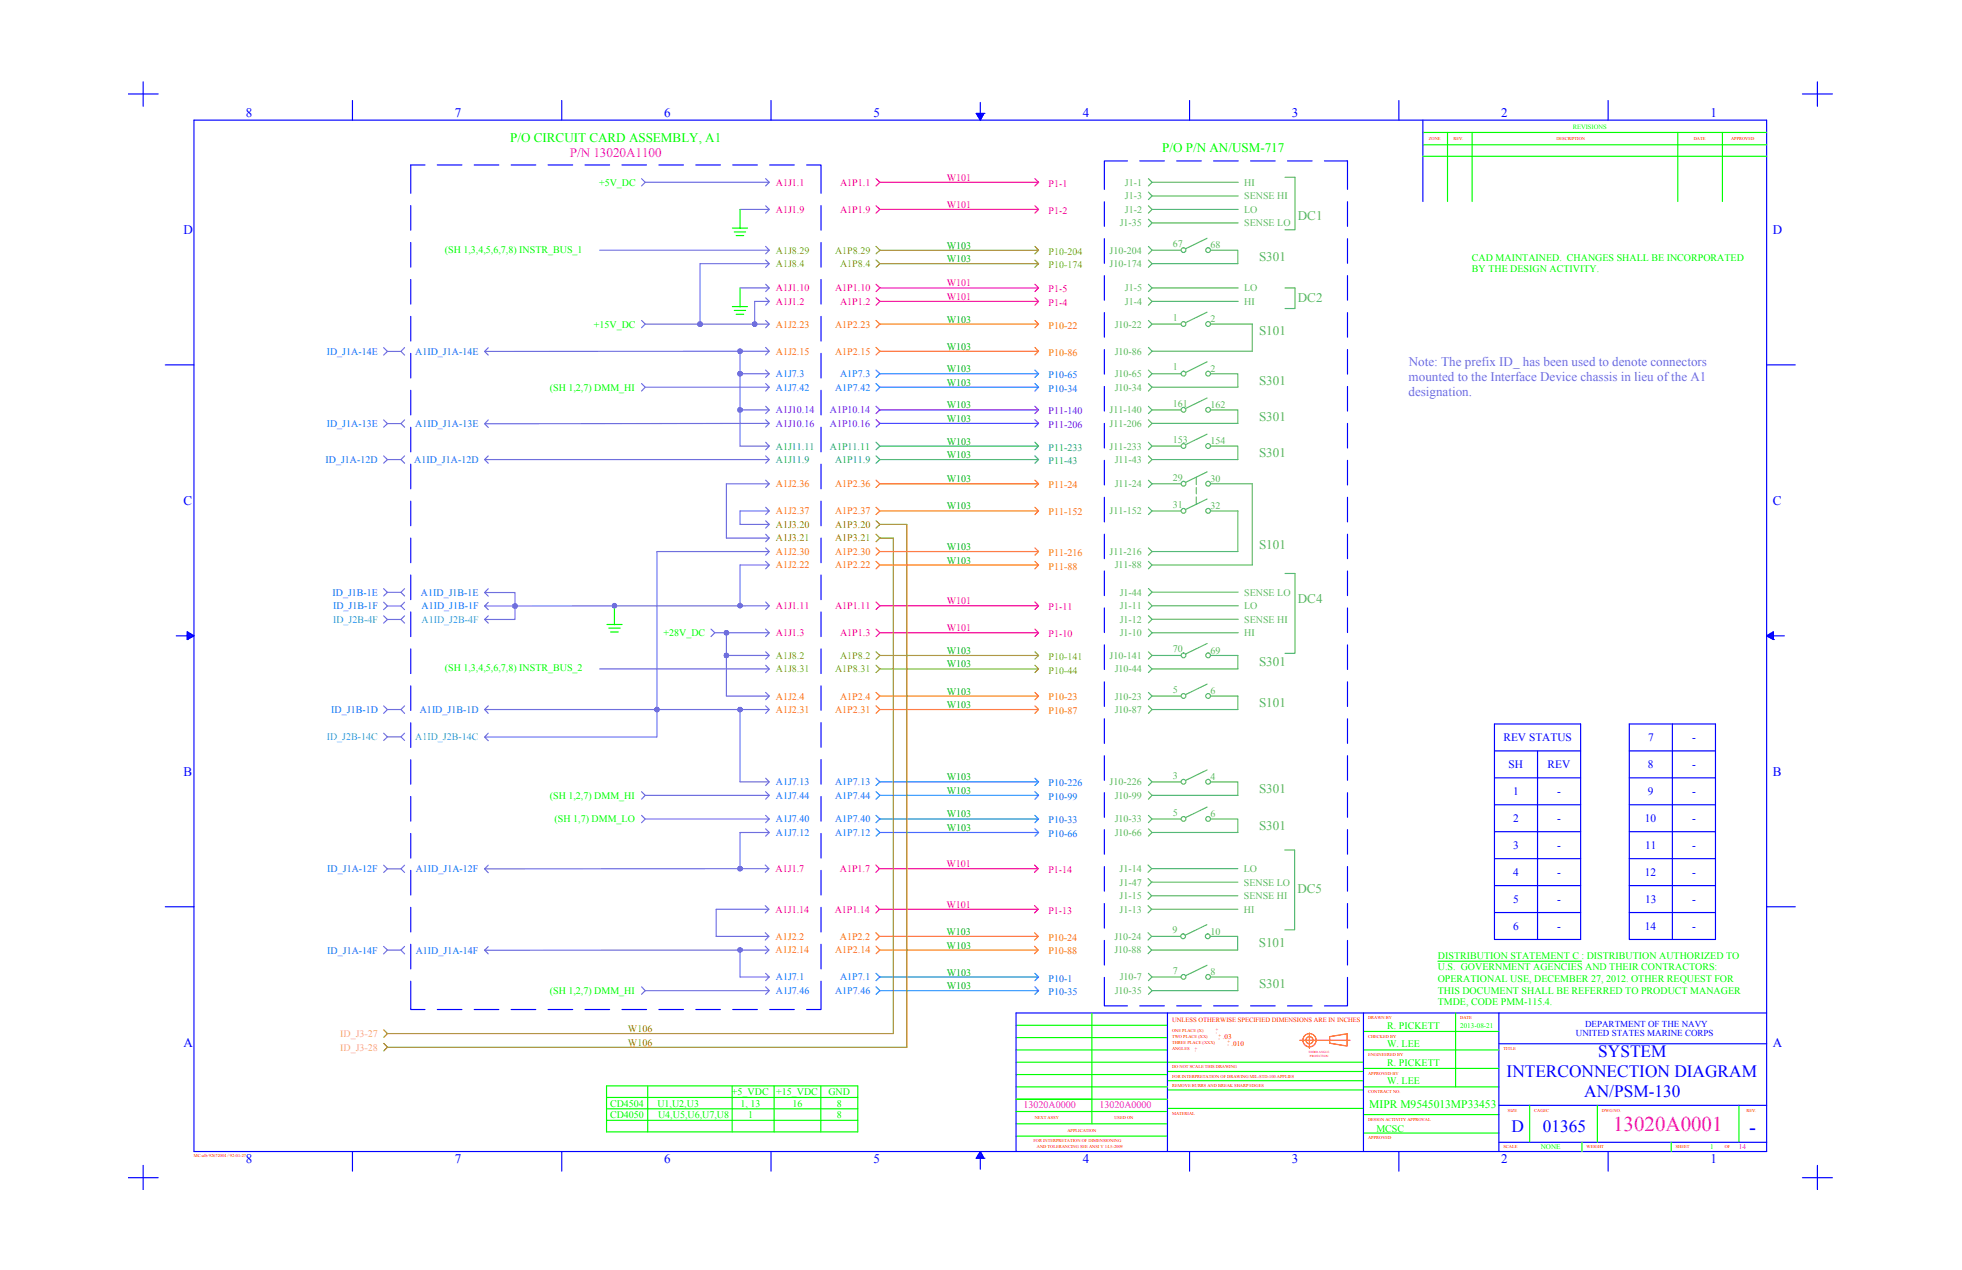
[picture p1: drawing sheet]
<svg xmlns="http://www.w3.org/2000/svg" width="432mm" height="279mm" viewBox="0 0 432 279" stroke-linecap="round" stroke-linejoin="round" font-family="sans-serif">
<!-- layer: Layout -->
<g fill="none" stroke="#00f" stroke-width=".25">
<path d="M31.5 18v5.4M400 18v5.4M28.2 20.7h6.6M42.7 26.4h346.1v226.9h-346.1zM77.6 22.1v4.3M123.6 22.1v4.3M169.7 22.1v4.3M214.9 24.9h1.6l-.8 1.5zM214.9 24.9l1.1 1.1M215.1 24.9l.9 1M215.2 25.5l.7 .7M215.4 24.9l.7 .9"/>
<path d="M215.6 26.1l.2 .2M215.6 24.9l.6 .7M215.7 22.5v2.4M215.8 24.9l.5 .5M216.1 24.9l.3 .4M216.3 24.9l.2 .2M216.5 24.9h.1M261.8 22.1v4.3M307.9 22.1v4.3M313.2 26.4v17.9M353.9 22.1v4.3M396.7 20.7h6.6"/>
<path d="M36.4 80.3h6.3M388.8 80.3h6.3M38.8 139.9h2.4M41.2 139l1.5 .9-1.5 .8zM41.2 139l1.1 1.1M41.2 139.2l.9 1M41.2 139.5l.8 .8M41.2 139.7l.6 .6M41.2 140l.5 .4M41.8 139.3l.7 .7M42.4 139.7l.2 .2M388.8 139.9l1.5-.9v1.7z"/>
<path d="M389.1 139.7l-.2 .2M389.7 139.3l-.7 .7M390.3 139.9h2.4M390.3 139l-1.1 1.1M390.3 139.2l-.9 1M390.3 139.5l-.8 .8M390.3 139.7l-.6 .6M390.3 140l-.5 .4M41.2 140.7h.1M41.2 140.2l.3 .3M41.2 140.4l.2 .2M390.3 140.7h.1"/>
<path d="M390.3 140.2l-.4 .3M390.3 140.4l-.2 .2M36.4 199.5h6.3M388.8 199.5h6.3M256.9 222.9v30.4M300.1 222.9v30.4M329.9 229.6h58.9M329.9 222.9v30.4M388.8 222.9h-165.2v30.4M28.2 259.1h6.6M31.5 256.4v5.4M77.6 253.3v4.4"/>
<path d="M123.6 253.3v4.4M169.7 253.3v4.4M215.7 253.3l.8 1.5h-1.6zM215.7 254.8v2.4M215.8 253.4l-.2 .2M215.9 253.5l-.7 .7M216 253.7l-1.1 1.1M216 253.9l-.9 .9M216.1 254l-.7 .8M216.2 254.2l-.6 .6M216.3 254.4l-.5 .4M216.4 254.5l-.3 .3"/>
<path d="M216.5 254.6l-.2 .2M216.5 254.8h.1M261.8 253.3v4.4M307.9 253.3v4.4M329.9 243.2h58.9M329.9 251.3h58.9M353.9 253.3v4.4M396.7 259.1h6.6M400 256.4v5.4"/>
</g>
<g fill="none" stroke="#0f0" stroke-width=".25">
<path d="M313.2 31.8h75.6M313.2 29.1h75.6M313.2 34.4h75.6M318.6 29.1v15.2M324 29.1v15.2M369.2 29.1v15.2M379.1 29.1v15.2M316.5 211.5h31.5M133.5 238.9h55.3v10.1h-55.3zM142.6 238.9v10.1M161.1 238.9v10.1M170.4 238.9v10.1"/>
<path d="M180.7 238.9v10.1M223.6 233.7h76.5M223.6 239.1h33.3M223.6 236.4h33.3M223.6 231h33.3M223.6 228.3h33.3M223.6 225.6h33.3M240.3 222.9v24.3M256.9 239.8h43.2M256.9 237.8h43.2M256.9 235.7h43.2M300.1 239.1h29.8"/>
<path d="M300.1 231h29.8M300.1 235h29.8M300.1 226.9h29.8M320.4 222.9v16.2M133.5 246.5h55.3M133.5 243.9h55.3M133.5 241.4h55.3M223.6 244.5h33.3M223.6 250h33.3M223.6 247.2h33.3M223.6 241.8h33.3M256.9 243.9h43.2"/>
<path d="M300.1 245.2h29.8M300.1 249.3h29.8M336.6 243.2v8M348.2 251.3v2M351.6 243.2v8.1M367.8 251.3v2M382.7 243.2v8.1"/>
</g>
<g fill="none" stroke="#f00" stroke-width=".25">
<path d="M286.1 228.9h11M288.2 227.3v1.1M288.2 228.5v.7M288.2 229.3v1.3M292.6 228.1l3.9-.7v2.7l-3.9-.6z"/>
<circle cx="288.2" cy="228.8" r="1.46"/>
<circle cx="288.2" cy="228.8" r=".78"/>
</g>
<!-- layer: A1J1 -->
<g fill="none" stroke="#ff007f" stroke-width=".25">
<path d="M192.8 39.3l.8 .8-.8 .8M227.8 39.3l.8 .8M192.8 45.3l.8 .8-.8 .8M193.6 46.1h35M193.6 40.1h35M227.8 45.3l.8 .8-.8 .8M228.6 40.1l-.8 .8M192.8 62.5l.8 .8-.8 .8M192.8 65.5l.8 .8-.8 .9M193.6 66.3h35l-.8 .9M193.6 63.3h35M227.8 62.5l.8 .8-.8 .8"/>
<path d="M227.8 65.5l.8 .8M192.8 132.4l.8 .9-.8 .8M192.8 138.4l.8 .8-.8 .9M193.6 133.3h35M193.6 139.2h35M227.8 138.4l.8 .8-.8 .9M227.8 132.4l.8 .9-.8 .8M192.8 190.3l.8 .8-.8 .8M192.8 199.2l.8 .8-.8 .8M193.6 191.1h34.9M227.7 199.2l.8 .8-.8 .8M227.7 190.3l.8 .8-.8 .8"/>
<path d="M193.6 200h34.9"/>
</g>
<!-- layer: PWB -->
<g fill="none" stroke="#6e6edd" stroke-width=".25">
<path d="M141.2 39.3l.8 .8h27.3M168.5 39.3l.8 .8-.8 .8M132 55h37.3M142 40.1l-.8 .8M162.9 46.1h6.4M168.5 45.3l.8 .8-.8 .8M168.5 57.2l.8 .8-.8 .8M168.5 54.2l.8 .8-.8 .9M169.3 58h-15.2v13.3M84.4 76.5l.9 .8-.9 .8M85.3 77.3h2.9M89 76.5l-.8 .8 .8 .8"/>
<path d="M106.7 77.3h62.6l-.8 .8M107.5 76.5l-.8 .8 .8 .8M141.2 70.5l.8 .8h24.1M142 71.3l-.8 .8M162.9 77.3v20.8h6.4M162.9 63.3h6.4M166.1 71.3h3.2M168.5 62.5l.8 .8-.8 .8M168.5 65.5l.8 .8-.8 .9M168.5 70.5l.8 .8-.8 .8M168.5 76.4l.8 .9M169.3 66.3h-3.2v5"/>
<path d="M84.4 92.4l.9 .8-.9 .8M85.3 93.2h2.9M89 92.4l-.8 .8 .8 .8M107.5 92.4l-.8 .8 .8 .8M141.2 84.4l.8 .8h27.3M142 85.2l-.8 .8M162.9 82.2h6.4M162.9 90.2h6.4M168.5 84.4l.8 .8-.8 .8M168.5 81.4l.8 .8-.8 .8M168.5 92.3l.8 .8-.8 .9M168.5 89.4l.8 .8-.8 .8"/>
<path d="M168.5 97.3l.8 .8-.8 .8M169.3 93.1l-62.6 .1M84.4 100.3l.9 .8-.9 .8M85.3 101.1h2.9M89 100.3l-.8 .8 .8 .8M106.7 101.1h62.6M107.5 100.3l-.8 .8 .8 .8M168.5 114.6l.8 .8-.8 .8M168.5 117.5l.8 .9-.8 .8M168.5 107.2l.8-.8h-9.4v12h9.4M168.5 113.2l.8-.8h-6.4v3h6.4M168.5 100.3l.8 .8-.8 .8"/>
<path d="M168.5 105.6l.8 .8M168.5 111.6l.8 .8M84.4 129.5l.9 .8-.9 .8M84.4 132.5l.9 .8-.9 .8M84.4 135.5l.9 .8-.9 .8M85.3 130.3h2.9M85.3 133.3h2.9M85.3 136.3h2.9M89 129.5l-.8 .8 .8 .8M89 132.5l-.8 .8 .8 .8M89 135.5l-.8 .8 .8 .8M106.7 133.3l.8 .8"/>
<path d="M106.7 130.4l.8 .8M107.5 132.5l-.8 .8h62.6M107.5 129.5l-.8 .9h6.6v5.9h-6.6M107.5 135.5l-.8 .8 .8 .8M156.5 138.4l.8 .8h2.6M157.3 139.2l-.8 .9M159.9 139.2v13.9h9.4M159.9 139.2h9.4M168.5 132.4l.8 .9-.8 .8M168.5 120.5l.8 .8-.8 .8M168.5 123.5l.8 .8-.8 .9M168.5 138.4l.8 .8-.8 .9"/>
<path d="M169.3 121.3h-24.7v40.8M169.3 124.3h-6.4v9M84.4 155.3l.9 .8-.9 .8M85.3 156.1h2.9M89 155.3l-.8 .8 .8 .8M106.7 156.1h62.6M107.5 155.3l-.8 .8 .8 .8M132 147.2h37.3M159.9 144.2h9.4M162.9 156.1v15.9h6.4M168.5 155.3l.8 .8-.8 .8M168.5 152.3l.8 .8-.8 .8"/>
<path d="M168.5 146.4l.8 .8-.8 .8M168.5 143.4l.8 .8-.8 .8M84.4 161.3l.9 .8-.9 .8M85.3 162.1h2.9M89 161.3l-.8 .8 .8 .8M106.7 162.2h37.9M107.5 161.3l-.8 .9 .8 .8M141.2 174.2l.8 .8h27.3M141.2 179.4l.8 .8h27.3M142 175l-.8 .8M168.5 174.2l.8 .8-.8 .8M168.5 179.4l.8 .8-.8 .8"/>
<path d="M168.5 171.2l.8 .8-.8 .8M84.4 190.3l.9 .8-.9 .9M85.3 191.1h2.9M89 190.3l-.8 .8 .8 .9M106.7 191.1l.8 .9M107.5 190.3l-.8 .8h62.5M142 180.2l-.8 .8M168.4 190.3l.8 .8-.8 .8M168.4 199.2l.8 .8-.8 .8M168.5 182.3l.8 .8-.8 .9M169.3 183.1h-6.4v8M84.4 208.2l.9 .8-.9 .9"/>
<path d="M85.3 209h2.9M89 208.2l-.8 .8 .8 .9M106.7 209.1l.8 .8M107.5 208.3l-.8 .8 62.5-.1M141.2 217.1l.8 .8h27.3M142 217.9l-.8 .9M162.9 209v5.9h6.4M168.4 208.2l.8 .8-.8 .8M168.4 205.2l.8 .8-.8 .8M168.5 217.1l.8 .8-.8 .9M168.5 214.1l.8 .8-.8 .8M169.2 200h-11.6v6h11.6"/>
</g>
<!-- layer: Viper Asset -->
<g fill="none" stroke="#5cb85c" stroke-width=".25">
<path d="M252.7 39.3l.8 .8-.8 .8M282.8 39h2.2v11.6h-2.2M252.7 42.3l.8 .8-.8 .8M252.7 45.3l.8 .8-.8 .8M252.7 48.2l.8 .8-.8 .9M252.7 54.2l.8 .8-.8 .9M252.7 57.2l.8 .8-.8 .8M253.5 49h19M253.5 46.1h19M253.5 43.1h19M253.5 40.1h19M253.5 55h6.4"/>
<path d="M265.7 52.4l-4.8 2.4M266.4 55h6v3h-18.9M252.7 65.5l.8 .8-.8 .9M252.7 62.5l.8 .8-.8 .8M252.7 70.5l.8 .8-.8 .8M252.7 76.4l.8 .9-.8 .8M253.5 63.3h19M253.5 66.3h19M253.5 71.3h6.4M265.7 68.7l-4.8 2.3M265.7 79.6l-4.8 2.4M266.4 71.3h9.2v6h-22.1"/>
<path d="M282.8 63.3h2.2v4.6h-2.2M252.7 81.4l.8 .8-.8 .8M252.7 84.4l.8 .8-.8 .8M252.7 89.4l.8 .8-.8 .8M252.7 92.3l.8 .8-.8 .9M252.7 97.3l.8 .8-.8 .8M253.5 82.2h6.4M253.5 90.2h6.4M253.5 98.1h6.4M265.7 87.6l-4.8 2.3M265.7 95.5l-4.8 2.3M266.4 82.2h6v3h-18.9"/>
<path d="M266.4 90.2h6v2.9h-18.9M266.4 98.1h6v3h-18.9M252.7 111.6l.8 .8-.8 .8M252.7 100.3l.8 .8-.8 .8M252.7 105.6l.8 .8M253.5 112.4h6.4M253.5 106.4h6.4M253.5 106.4l-.8 .8M263.3 105v1.6M263.3 107.3v1.3M263.3 109.3v1.7M265.7 109.8l-4.8 2.3"/>
<path d="M265.7 103.8l-4.8 2.3M266.4 106.4h9.2v17.9h-22.1M266.4 112.4h6v8.9h-18.9M252.7 138.4l.8 .8-.8 .9M252.7 129.5l.8 .8-.8 .8M252.7 123.5l.8 .8-.8 .9M252.7 132.4l.8 .9M252.7 135.4l.8 .8M252.7 120.5l.8 .8M253.5 139.2h19M253.5 130.3h19M253.5 121.3l-.8 .8"/>
<path d="M272.5 133.3h-19l-.8 .8M272.5 136.2h-19l-.8 .8M282.8 126.2h2.2v17.5h-2.2M252.7 152.3l.8 .8-.8 .8M252.7 143.4l.8 .8-.8 .8M252.7 155.3l.8 .8M252.7 146.4l.8 .8M253.5 153.1h6.4M253.5 156.1l-.8 .8M253.5 144.2h6.4M253.5 147.2l-.8 .8M265.7 150.5l-4.8 2.3"/>
<path d="M265.7 141.6l-4.8 2.3M266.4 153.1h6v3h-18.9M266.4 144.2h6v3h-18.9M252.7 171.2l.8 .8-.8 .8M252.7 174.2l.8 .8-.8 .8M252.7 179.4l.8 .8-.8 .8M253.5 172h6.4M265.7 169.4l-4.8 2.3M265.7 177.6l-4.8 2.3M266.4 172h6v3h-18.9M252.7 199.2l.8 .8-.8 .8M252.7 193.3l.8 .8-.8 .8"/>
<path d="M252.7 190.3l.8 .8M252.7 196.3l.8 .8M252.7 182.3l.8 .8-.8 .9M253.5 194.1h18.9M253.5 180.2h6.4M266.4 180.2h6v2.9h-18.9M272.4 191.1h-18.9l-.8 .8M272.4 197.1h-18.9l-.8 .8M282.8 187h2.1v17.6h-2.1M252.7 205.2l.8 .8-.8 .8M252.7 208.2l.8 .8M252.7 214.1l.8 .8-.8 .8"/>
<path d="M252.7 217.1l.8 .8-.8 .9M253.5 200h18.9M253.5 206h6.3M253.5 209l-.8 .8M253.5 214.9h6.4M265.6 203.4l-4.8 2.4M265.7 212.4l-4.8 2.3M266.3 206h6.1v3h-18.9M266.4 214.9h6v3h-18.9"/>
<circle cx="260.5" cy="55" r=".53"/>
<circle cx="265.9" cy="55" r=".53"/>
<circle cx="260.5" cy="71.3" r=".53"/>
<circle cx="265.9" cy="71.3" r=".53"/>
<circle cx="260.5" cy="98.1" r=".53"/>
<circle cx="260.5" cy="82.2" r=".53"/>
<circle cx="260.5" cy="90.2" r=".53"/>
<circle cx="265.9" cy="98.1" r=".53"/>
<circle cx="265.9" cy="82.2" r=".53"/>
<circle cx="265.9" cy="90.2" r=".53"/>
<circle cx="260.5" cy="112.4" r=".53"/>
<circle cx="260.5" cy="106.4" r=".53"/>
<circle cx="265.9" cy="106.4" r=".53"/>
<circle cx="265.9" cy="112.4" r=".53"/>
<circle cx="260.5" cy="144.2" r=".53"/>
<circle cx="260.5" cy="153.1" r=".53"/>
<circle cx="265.9" cy="153.1" r=".53"/>
<circle cx="265.9" cy="144.2" r=".53"/>
<circle cx="260.5" cy="172" r=".53"/>
<circle cx="265.9" cy="172" r=".53"/>
<circle cx="260.5" cy="180.2" r=".53"/>
<circle cx="265.9" cy="180.2" r=".53"/>
<circle cx="260.4" cy="206" r=".53"/>
<circle cx="260.5" cy="214.9" r=".53"/>
<circle cx="265.8" cy="206" r=".53"/>
<circle cx="265.9" cy="214.9" r=".53"/>
</g>
<!-- layer: Asset Outline -->
<g fill="none" stroke="#00f" stroke-width=".25">
<path d="M93.5 36.3h-3.1v6.2M96.2 36.3h5.5M104.4 36.3h5.4M112.5 36.3h5.4M120.6 36.3h5.4M128.7 36.3h5.5M136.9 36.3h5.4M145 36.3h5.4M153.1 36.3h5.5M161.3 36.3h5.4M169.4 36.3h5.4M177.5 36.3h3.2v6.2"/>
<path d="M248.1 35.4h-5.1v6.3M250.8 35.4h5.5M259 35.4h5.4M267.1 35.4h5.4M275.2 35.4h5.4M283.4 35.4h5.4M291.5 35.4h5.1v6.3M90.4 45.2v5.4M90.4 53.4v5.4M180.7 45.2v5.4M180.7 53.4v5.4M243 44.4v5.4"/>
<path d="M243 52.5v5.4M296.6 44.4v5.4M296.6 52.5v5.4M90.4 61.5v5.4M90.4 69.6v5.4M90.4 77.7v5.5M180.7 61.5v5.4M180.7 69.6v5.4M180.7 77.7v5.5M243 60.6v5.5M243 68.8v5.4M243 76.9v5.4"/>
<path d="M296.6 60.6v5.5M296.6 68.8v5.4M296.6 76.9v5.4M90.4 85.9v5.4M90.4 94v5.4M180.7 85.9v5.4M180.7 94v5.4M243 85v5.4M243 93.1v5.5M296.6 85v5.4M296.6 93.1v5.5M90.4 102.1v5.4"/>
<path d="M90.4 110.3v5.4M90.4 118.4v5.4M180.7 102.1v5.4M180.7 110.3v5.4M180.7 118.4v5.4M243 101.3v5.4M243 109.4v5.4M243 117.5v5.4M296.6 101.3v5.4M296.6 109.4v5.4M296.6 117.5v5.4M90.4 126.5v5.4"/>
<path d="M90.4 134.6v5.5M180.7 126.5v5.4M180.7 134.6v5.5M243 125.6v5.4M243 133.7v5.5M296.6 125.6v5.4M296.6 133.7v5.5M90.4 142.8v5.4M90.4 150.9v5.4M90.4 159v5.4M180.7 142.8v5.4M180.7 150.9v5.4"/>
<path d="M180.7 159v5.4M243 141.9v5.4M243 150v5.4M243 158.1v5.4M296.6 141.9v5.4M296.6 150v5.4M296.6 158.1v5.4M90.4 167.1v5.4M90.4 175.2v5.5M180.7 167.1v5.4M180.7 175.2v5.5M243 166.3v5.4"/>
<path d="M243 174.4v5.4M296.6 166.3v5.4M296.6 174.4v5.4M90.4 183.4v5.4M90.4 191.5v5.4M90.4 199.6v5.4M180.7 183.4v5.4M180.7 191.5v5.4M180.7 199.6v5.4M243 182.5v5.4M243 190.6v5.5M243 198.8v5.4"/>
<path d="M296.6 182.5v5.4M296.6 190.6v5.5M296.6 198.8v5.4M90.4 215.9v6.2h3.1M90.4 207.7v5.5M180.7 215.9v6.2h-3.2M180.7 207.7v5.5M243 215v6.3h5.1M243 206.9v5.4M296.6 215v6.3h-5.1M296.6 206.9v5.4M96.2 222.1h5.5"/>
<path d="M104.4 222.1h5.4M112.5 222.1h5.4M120.6 222.1h5.4M128.7 222.1h5.5M136.9 222.1h5.4M145 222.1h5.4M153.1 222.1h5.5M161.3 222.1h5.4M169.4 222.1h5.4M250.8 221.3h5.5M259 221.3h5.4M267.1 221.3h5.4"/>
<path d="M275.2 221.3h5.4M283.4 221.3h5.4"/>
</g>
<!-- layer: A1J2 -->
<g fill="none" stroke="#ff7f00" stroke-width=".25">
<path d="M192.8 76.4l.8 .9-.8 .8M192.8 70.5l.8 .8-.8 .8M193.6 77.3h35M193.6 71.3h35M227.8 70.5l.8 .8-.8 .8M227.8 76.4l.8 .9-.8 .8M192.8 105.6l.8 .8-.8 .8M192.8 111.6l.8 .8-.8 .8M193.6 106.4h35M193.6 112.4h35M227.8 111.6l.8 .8-.8 .8M227.8 105.6l.8 .8-.8 .8"/>
<path d="M192.8 120.5l.8 .8-.8 .8M192.8 123.5l.8 .8-.8 .9M193.6 124.3h35M193.6 121.3h35M227.8 123.5l.8 .8-.8 .9M227.8 120.5l.8 .8-.8 .8M192.8 155.3l.8 .8-.8 .8M192.8 152.3l.8 .8-.8 .8M193.6 156.1h35M193.6 153.1h35M227.8 152.3l.8 .8-.8 .8M227.8 155.3l.8 .8-.8 .8"/>
<path d="M192.8 205.2l.8 .8-.8 .8M192.8 208.2l.8 .8-.8 .8M193.6 206h34.9M193.6 209h34.9M227.7 205.2l.8 .8-.8 .8M227.7 208.2l.8 .8-.8 .8"/>
</g>
<!-- layer: PWB -->
<path d="M161.2 50.2h3.3M161.6 51h2.5M162 51.8h1.7M162.9 46.1v4.1M161.2 67.5h3.3M161.6 68.3h2.5M162 69.1h1.7M162.9 63.3v4.2M133.6 137.4h3.3M134 138.2h2.5M134.4 139h1.7M135.2 133.3v4.1" fill="none" stroke="#0f0" stroke-width=".25"/>
<!-- layer: A1J7 -->
<g fill="none" stroke="#007fff" stroke-width=".25">
<path d="M192.8 84.4l.8 .8-.8 .8M192.8 81.4l.8 .8-.8 .8M193.6 85.2h35l-.8 .8M193.6 82.2h35M227.8 81.4l.8 .8-.8 .8M227.8 84.4l.8 .8M192.8 174.2l.8 .8-.8 .8M192.8 179.4l.8 .8-.8 .8M192.8 171.2l.8 .8-.8 .8M193.6 172h35M193.6 175h35M227.8 171.2l.8 .8-.8 .8"/>
<path d="M227.8 174.2l.8 .8-.8 .8M227.8 179.4l.8 .8M192.8 182.3l.8 .8-.8 .9M193.6 180.2h35l-.8 .8M193.6 183.1h35M227.8 182.3l.8 .8-.8 .9M192.8 217.1l.8 .8-.8 .9M192.8 214.1l.8 .8-.8 .8M193.6 214.9h35l-.8 .8M193.6 217.9h35l-.8 .9M227.8 214.1l.8 .8M227.8 217.1l.8 .8"/>
</g>
<!-- layer: PWB -->
<g fill="#6e6edd" stroke="#6e6edd" stroke-width=".22">
<path d="M135.2 133.3h.5v-.3zM135.5 132.9l.2 .1-.5 .3zM135.2 132.8v.5l.3-.4z"/>
<path d="M135 132.9l.2 .4v-.5zM135 132.9l.2 .4-.4-.3zM134.8 133v.3h.4z"/>
<path d="M134.8 133.3v.2l.4-.2zM134.8 133.5l.4-.2-.2 .4zM135.2 133.3l-.2 .4h.2z"/>
<path d="M135.2 133.3v.4h.3zM135.2 133.3l.5 .2-.2 .2zM135.2 133.3l.5 .2v-.2z"/>
<path d="M162.4 156.1v.3l.5-.3zM162.4 156.4l.5-.3-.3 .4zM162.9 156.1l-.3 .4 .3 .1z"/>
<path d="M162.9 156.1v.5l.2-.1zM162.9 156.1l.4 .3-.2 .1zM162.9 156.1l.4 .3v-.3z"/>
<path d="M162.9 156.1h.4v-.2zM163.1 155.7l.2 .2-.4 .2zM162.9 155.6v.5l.2-.4z"/>
<path d="M162.6 155.7l.3 .4v-.5zM162.6 155.7l.3 .4-.5-.2zM162.4 155.9v.2h.5z"/>
<path d="M144.1 156.1l.1 .3 .4-.3zM144.2 156.4l.4-.3-.3 .4zM144.6 156.1l-.3 .4 .3 .1z"/>
<path d="M144.6 156.1v.5l.2-.1zM144.6 156.1l.4 .3-.2 .1zM144.6 156.1l.4 .3v-.3z"/>
<path d="M144.6 156.1h.4v-.2zM144.8 155.7l.2 .2-.4 .2zM144.6 155.6v.5l.2-.4z"/>
<path d="M144.3 155.7l.3 .4v-.5zM144.3 155.7l.3 .4-.4-.2zM144.2 155.9l-.1 .2h.5z"/>
<path d="M162.9 191.1h.4v-.2zM163.1 190.7l.2 .2-.4 .2zM162.9 190.6v.5l.2-.4z"/>
<path d="M162.6 190.7l.3 .4v-.5zM162.6 190.7l.3 .4-.5-.2zM162.4 190.9v.2h.5z"/>
<path d="M162.4 191.1v.3l.5-.3zM162.4 191.4l.5-.3-.3 .4zM162.9 191.1l-.3 .4 .3 .1z"/>
<path d="M162.9 191.1v.5l.2-.1zM162.9 191.1l.4 .3-.2 .1zM162.9 191.1l.4 .3v-.3z"/>
<path d="M159.9 139.2h.5l-.1-.2zM160.1 138.8l.2 .2-.4 .2zM159.9 138.7v.5l.2-.4z"/>
<path d="M159.6 138.8l.3 .4v-.5zM159.6 138.8l.3 .4-.5-.2zM159.4 139v.2h.5z"/>
<path d="M159.4 139.2v.3l.5-.3zM159.4 139.5l.5-.3-.3 .4zM159.9 139.2l-.3 .4 .3 .1z"/>
<path d="M159.9 139.2v.5l.2-.1zM159.9 139.2l.4 .3-.2 .1zM159.9 139.2l.4 .3 .1-.3z"/>
<path d="M162.9 133.3h.4v-.3zM163.1 132.9l.2 .1-.4 .3zM162.9 132.8v.5l.2-.4z"/>
<path d="M162.6 132.9l.3 .4v-.5zM162.4 133l.2-.1 .3 .4zM162.4 133v.3h.5z"/>
<path d="M162.4 133.3v.2l.5-.2zM162.4 133.5l.5-.2-.3 .4zM162.9 133.3l-.3 .4h.3z"/>
<path d="M162.9 133.3v.4h.2zM162.9 133.3l.4 .2-.2 .2zM162.9 133.3l.4 .2v-.2z"/>
<path d="M162.4 209v.2l.5-.2zM162.4 209.2l.5-.2-.3 .4zM162.9 209l-.3 .4 .3 .1z"/>
<path d="M162.9 209v.5l.2-.1zM162.9 209l.4 .2-.2 .2zM162.9 209l.4 .2v-.2z"/>
<path d="M162.9 209h.4v-.2zM163.1 208.6l.2 .2-.4 .2zM162.9 208.5v.5l.2-.4z"/>
<path d="M162.6 208.6l.3 .4v-.5zM162.6 208.6l.3 .4-.5-.2zM162.4 208.8v.2h.5z"/>
<path d="M159.9 144.2h.5l-.1-.3zM160.1 143.8l.2 .1-.4 .3zM159.9 143.7v.5l.2-.4z"/>
<path d="M159.6 143.8l.3 .4v-.5zM159.6 143.8l.3 .4-.5-.3zM159.4 143.9v.3h.5z"/>
<path d="M159.4 144.2v.3l.5-.3zM159.4 144.5l.5-.3-.3 .4zM159.9 144.2l-.3 .4 .3 .1z"/>
<path d="M159.9 144.2v.5l.2-.1zM159.9 144.2l.4 .3-.2 .1zM159.9 144.2l.4 .3 .1-.3z"/>
<path d="M113.3 133.3h.5v-.2zM113.6 132.9l.2 .2-.5 .2zM113.3 132.8v.5l.3-.4z"/>
<path d="M113.1 132.9l.2 .4v-.5zM112.9 133.1l.2-.2 .2 .4zM112.9 133.1v.2h.4z"/>
<path d="M112.9 133.3v.3l.4-.3zM112.9 133.6l.4-.3-.2 .4zM113.3 133.3l-.2 .4 .2 .1z"/>
<path d="M113.3 133.3v.5l.3-.1zM113.3 133.3l.5 .3-.2 .1zM113.3 133.3l.5 .3v-.3z"/>
<path d="M162.4 77.3v.2l.5-.2zM162.4 77.5l.5-.2-.3 .4zM162.9 77.3l-.3 .4h.3z"/>
<path d="M162.9 77.3v.4h.2zM162.9 77.3l.4 .2-.2 .2zM162.9 77.3l.4 .2v-.2z"/>
<path d="M162.9 77.3h.4v-.3zM163.1 76.8l.2 .2-.4 .3zM162.9 76.8v.5l.2-.5z"/>
<path d="M162.6 76.8l.3 .5v-.5zM162.6 76.8l.3 .5-.5-.3zM162.4 77v.3h.5z"/>
<path d="M162.4 82.2v.3l.5-.3zM162.4 82.5l.5-.3-.3 .4zM162.9 82.2l-.3 .4 .3 .1z"/>
<path d="M162.9 82.2v.5l.2-.1zM162.9 82.2l.4 .3-.2 .1zM162.9 82.2l.4 .3v-.3z"/>
<path d="M162.9 82.2h.4v-.2zM163.1 81.8l.2 .2-.4 .2zM162.9 81.8v.4l.2-.4z"/>
<path d="M162.6 81.8l.3 .4v-.4zM162.4 82l.2-.2 .3 .4zM162.4 82v.2h.5z"/>
<path d="M166.1 71.3h.5l-.1-.3zM166.3 70.9l.2 .1-.4 .3zM166.1 70.8v.5l.2-.4z"/>
<path d="M165.9 70.9l.2 .4v-.5zM165.7 71l.2-.1 .2 .4zM165.7 71l-.1 .3h.5z"/>
<path d="M165.6 71.3l.1 .3 .4-.3zM165.7 71.6l.4-.3-.2 .4zM166.1 71.3l-.2 .4 .2 .1z"/>
<path d="M166.1 71.3v.5l.2-.1zM166.1 71.3l.4 .3-.2 .1zM166.1 71.3l.4 .3 .1-.3z"/>
<path d="M154.1 71.3h.4v-.3zM154.3 70.9l.2 .1-.4 .3zM154.1 70.8v.5l.2-.4z"/>
<path d="M153.8 70.9l.3 .4v-.5zM153.8 70.9l.3 .4-.5-.3zM153.6 71v.3h.5z"/>
<path d="M153.6 71.3v.3l.5-.3zM153.6 71.6l.5-.3-.3 .4zM154.1 71.3l-.3 .4 .3 .1z"/>
<path d="M154.1 71.3v.5l.2-.1zM154.1 71.3l.4 .3-.2 .1zM154.1 71.3l.4 .3v-.3z"/>
<path d="M162.4 90.2v.2l.5-.2zM162.4 90.4l.5-.2-.3 .4zM162.9 90.2l-.3 .4h.3z"/>
<path d="M162.9 90.2v.4h.2zM162.9 90.2l.4 .2-.2 .2zM162.9 90.2l.4 .2v-.2z"/>
<path d="M162.9 90.2h.4v-.3zM163.1 89.8l.2 .1-.4 .3zM162.9 89.7v.5l.2-.4z"/>
<path d="M162.6 89.8l.3 .4v-.5zM162.4 89.9l.2-.1 .3 .4zM162.4 89.9v.3h.5z"/>
</g>
<!-- layer: A1J3 -->
<path d="M192.8 116.2l.8-.8h6v115h-114.3l-.8-.9M192.8 117.5l.8 .9-.8 .8M192.8 114.6l.8 .8M193.6 118.4h3v109h-111.3l-.8-.8M85.3 227.4l-.8 .8M85.3 230.4l-.8 .8" fill="none" stroke="#957000" stroke-width=".25"/>
<!-- layer: A1J8 -->
<path d="M192.8 57.2l.8 .8-.8 .8M192.8 54.2l.8 .8-.8 .9M193.6 58h35l-.8 .8M193.6 55h35M227.8 54.2l.8 .8-.8 .9M227.8 57.2l.8 .8M192.8 146.4l.8 .8-.8 .8M192.8 143.4l.8 .8-.8 .8M193.6 147.2h35M193.6 144.2h35M227.8 143.4l.8 .8-.8 .8M227.8 146.4l.8 .8-.8 .8" fill="none" stroke="#8ab800" stroke-width=".25"/>
<!-- layer: A1J10 -->
<path d="M192.8 92.3l.8 .8-.8 .9M192.8 89.4l.8 .8-.8 .8M193.6 93.1h35l-.8 .9M193.6 90.2h35M227.8 89.4l.8 .8-.8 .8M227.8 92.3l.8 .8" fill="none" stroke="#7f00ff" stroke-width=".25"/>
<!-- layer: A1J11 -->
<path d="M192.8 97.3l.8 .8-.8 .8M193.6 98.1h35M227.8 97.3l.8 .8-.8 .8M192.8 100.3l.8 .8-.8 .8M193.6 101.1h35l-.8 .8M227.8 100.3l.8 .8" fill="none" stroke="#00b88a" stroke-width=".25"/>
<!-- layer: 0 -->
<g fill="none" stroke="#00f" stroke-width=".25">
<path d="M328.9 159.3h19v47.4h-19zM358.6 159.3h18.9v47.4h-18.9zM368.1 159.3v47.4M328.9 165.2h19M328.9 171.1h19M328.9 177.1h19M338.4 165.2v41.5M358.6 165.2h18.9M358.6 171.1h18.9M358.6 177.1h18.9M328.9 183h19M328.9 188.9h19"/>
<path d="M328.9 194.8h19M358.6 183h18.9M358.6 188.9h18.9M358.6 194.8h18.9M328.9 200.8h19M358.6 200.8h18.9"/>
</g>
<text font-size="4.6" fill="#f0f" x="355" y="248.8">13020A0001</text>
<text font-size="4.6" fill="#00f" x="385" y="249.5">-</text>
<g font-size="3.8" fill="#00f">
<text x="351.8" y="232.6">SYSTEM</text>
<text x="331.6" y="236.9">INTERCONNECTION DIAGRAM</text>
<text x="348.7" y="241.3">AN/PSM-130</text>
<text x="332.6" y="249.1">D</text>
<text x="339.5" y="249.1">01365</text>
</g>
<g font-size="2.9" fill="#00f">
<text x="54.1" y="25.8">8</text>
<text x="100.1" y="25.8">7</text>
<text x="146.2" y="25.8">6</text>
<text x="192.2" y="25.8">5</text>
<text x="238.3" y="25.8">4</text>
<text x="284.3" y="25.8">3</text>
<text x="330.4" y="25.8">2</text>
<text x="376.4" y="25.8">1</text>
<text x="40.4" y="51.4">D</text>
<text x="390.2" y="51.4">D</text>
<text x="40.4" y="111.1">C</text>
<text x="390.2" y="111.1">C</text>
<text x="40.4" y="170.7">B</text>
<text x="390.2" y="170.7">B</text>
<text x="40.4" y="230.3">A</text>
<text x="390.2" y="230.3">A</text>
<text x="54.1" y="256">8</text>
<text x="100.1" y="256">7</text>
<text x="146.2" y="256">6</text>
<text x="192.2" y="256">5</text>
<text x="238.3" y="256">4</text>
<text x="284.3" y="256">3</text>
<text x="330.4" y="256">2</text>
<text x="376.4" y="256">1</text>
</g>
<g font-size="2.9" fill="#0f0">
<text x="112.3" y="31.2">P/O CIRCUIT CARD ASSEMBLY, A1</text>
<text x="255.8" y="33.5">P/O P/N AN/USM-717</text>
</g>
<text font-size="2.9" fill="#f0f" x="125.4" y="34.4">P/N 13020A1100</text>
<g font-size="2.9" fill="#5cb85c">
<text x="285.6" y="48.5">DC1</text>
<text x="277.1" y="57.4">S301</text>
<text x="285.6" y="66.4">DC2</text>
<text x="277.1" y="73.7">S101</text>
<text x="277.1" y="84.6">S301</text>
<text x="277.1" y="92.6">S301</text>
<text x="277.1" y="100.5">S301</text>
<text x="277.1" y="120.7">S101</text>
<text x="285.6" y="132.7">DC4</text>
<text x="277.1" y="146.6">S301</text>
<text x="277.1" y="155.5">S101</text>
<text x="277.1" y="174.4">S301</text>
<text x="277.1" y="182.6">S301</text>
<text x="285.6" y="196.5">DC5</text>
<text x="277" y="208.4">S101</text>
<text x="277.1" y="217.4">S301</text>
</g>
<g font-size="2.9" fill="#6e6edd">
<text x="310" y="83.9">mounted to the Interface Device chassis in lieu of the A1</text>
<text x="310.1" y="80.6">Note: The prefix ID_ has been used to denote connectors</text>
<text x="310" y="87.2">designation.</text>
</g>
<g font-size="2.5" fill="#00f">
<text x="330.9" y="163">REV STATUS</text>
<text x="362.7" y="163">7</text>
<text x="372.4" y="163.1">-</text>
<text x="332" y="169">SH</text>
<text x="340.6" y="169">REV</text>
<text x="362.7" y="169">8</text>
<text x="372.4" y="169">-</text>
<text x="333" y="174.9">1</text>
<text x="342.7" y="174.9">-</text>
<text x="362.7" y="174.9">9</text>
<text x="372.4" y="174.9">-</text>
<text x="333.1" y="180.9">2</text>
<text x="342.7" y="180.9">-</text>
<text x="362" y="180.9">10</text>
<text x="372.4" y="180.9">-</text>
<text x="333.1" y="186.7">3</text>
<text x="342.7" y="186.8">-</text>
<text x="362.1" y="186.8">11</text>
<text x="372.4" y="186.8">-</text>
<text x="333.1" y="192.7">4</text>
<text x="342.7" y="192.7">-</text>
<text x="362" y="192.7">12</text>
<text x="372.4" y="192.7">-</text>
<text x="333" y="198.6">5</text>
<text x="342.7" y="198.6">-</text>
<text x="362" y="198.6">13</text>
<text x="372.4" y="198.6">-</text>
<text x="333" y="204.5">6</text>
<text x="342.7" y="204.6">-</text>
<text x="362" y="204.6">14</text>
<text x="372.4" y="204.6">-</text>
</g>
<text font-size="2.5" fill="#0f0" x="301.3" y="243.7">MIPR M9545013MP33453</text>
<g font-size="2.2" fill="#0f0">
<text x="131.8" y="40.9">+5V_DC</text>
<text x="97.9" y="55.6">(SH 1,3,4,5,6,7,8) INSTR_BUS_1</text>
<text x="323.9" y="59.9">BY THE DESIGN ACTIVITY.</text>
<text x="323.9" y="57.5">CAD MAINTAINED. CHANGES SHALL BE INCORPORATED</text>
<text x="130.7" y="72.1">+15V_DC</text>
<text x="121" y="86">(SH 1,2,7) DMM_HI</text>
<text x="146" y="140">+28V_DC</text>
<text x="97.9" y="147.7">(SH 1,3,4,5,6,7,8) INSTR_BUS_2</text>
<text x="121" y="175.7">(SH 1,2,7) DMM_HI</text>
<text x="122.1" y="180.9">(SH 1,7) DMM_LO</text>
<text x="316.5" y="211">DISTRIBUTION STATEMENT C : DISTRIBUTION AUTHORIZED TO</text>
<text x="316.5" y="213.5">U.S. GOVERNMENT AGENCIES AND THEIR CONTRACTORS:</text>
<text x="121" y="218.7">(SH 1,2,7) DMM_HI</text>
<text x="316.4" y="216">OPERATIONAL USE, DECEMBER 27, 2012. OTHER REQUEST FOR</text>
<text x="316.4" y="218.6">THIS DOCUMENT SHALL BE REFERRED TO PRODUCT MANAGER</text>
<text x="316.4" y="221.1">TMDE, CODE PMM-115.4.</text>
<text x="305.3" y="226.4">R. PICKETT</text>
<text x="305.3" y="230.4">W. LEE</text>
<text x="305.3" y="234.5">R. PICKETT</text>
<text x="305.3" y="238.6">W. LEE</text>
<text x="134.3" y="246">CD4050</text>
<text x="134.3" y="243.4">CD4504</text>
<text x="144.7" y="243.4">U1,U2,U3</text>
<text x="144.8" y="246">U4,U5,U6,U7,U8</text>
<text x="161.1" y="240.9">+5_VDC</text>
<text x="163" y="243.4">1, 13</text>
<text x="164.6" y="246">1</text>
<text x="170.8" y="240.9">+15_VDC</text>
<text x="174.4" y="243.4">16</text>
<text x="182.3" y="240.9">GND</text>
<text x="184.2" y="246">8</text>
<text x="184.2" y="243.4">8</text>
<text x="302.9" y="248.9">MCSC</text>
</g>
<g font-size="2.2" fill="#ff007f">
<text x="170.7" y="40.9">A1J1.1</text>
<text x="184.9" y="40.9">A1P1.1</text>
<text x="208.4" y="39.8">W101</text>
<text x="230.8" y="41.1">P1-1</text>
<text x="170.7" y="46.8">A1J1.9</text>
<text x="184.9" y="46.8">A1P1.9</text>
<text x="208.4" y="45.7">W101</text>
<text x="230.8" y="47">P1-2</text>
<text x="170.7" y="64.1">A1J1.10</text>
<text x="183.8" y="64.1">A1P1.10</text>
<text x="208.4" y="63">W101</text>
<text x="230.8" y="64.3">P1-5</text>
<text x="170.7" y="67.1">A1J1.2</text>
<text x="184.9" y="67.1">A1P1.2</text>
<text x="208.4" y="66">W101</text>
<text x="230.8" y="67.3">P1-4</text>
<text x="170.7" y="134">A1J1.11</text>
<text x="183.8" y="134">A1P1.11</text>
<text x="208.4" y="132.9">W101</text>
<text x="230.8" y="134.3">P1-11</text>
<text x="170.7" y="140">A1J1.3</text>
<text x="184.9" y="140">A1P1.3</text>
<text x="208.4" y="138.9">W101</text>
<text x="230.8" y="140.2">P1-10</text>
<text x="170.7" y="191.9">A1J1.7</text>
<text x="184.8" y="191.9">A1P1.7</text>
<text x="208.3" y="190.8">W101</text>
<text x="230.7" y="192.1">P1-14</text>
<text x="170.7" y="200.8">A1J1.14</text>
<text x="183.7" y="200.8">A1P1.14</text>
<text x="208.3" y="199.7">W101</text>
<text x="230.7" y="201.1">P1-13</text>
</g>
<g font-size="2.2" fill="#5cb85c">
<text x="247.6" y="40.9">J1-1</text>
<text x="273.8" y="40.9">HI</text>
<text x="247.6" y="43.8">J1-3</text>
<text x="247.6" y="46.8">J1-2</text>
<text x="273.8" y="43.8">SENSE HI</text>
<text x="273.8" y="46.8">LO</text>
<text x="246.4" y="49.8">J1-35</text>
<text x="273.8" y="49.8">SENSE LO</text>
<text x="244.2" y="55.8">J10-204</text>
<text x="244.2" y="58.8">J10-174</text>
<text x="258.1" y="54.3">67</text>
<text x="266.4" y="54.6">68</text>
<text x="247.6" y="64.1">J1-5</text>
<text x="273.8" y="64.1">LO</text>
<text x="247.6" y="67.1">J1-4</text>
<text x="258.1" y="70.6">1</text>
<text x="266.4" y="70.9">2</text>
<text x="273.8" y="67.1">HI</text>
<text x="245.3" y="72.1">J10-22</text>
<text x="245.3" y="78">J10-86</text>
<text x="245.3" y="83">J10-65</text>
<text x="258.1" y="81.5">1</text>
<text x="266.4" y="81.8">2</text>
<text x="245.3" y="86">J10-34</text>
<text x="258.1" y="89.5">161</text>
<text x="266.4" y="89.8">162</text>
<text x="244.2" y="90.9">J11-140</text>
<text x="244.2" y="93.9">J11-206</text>
<text x="244.2" y="98.9">J11-233</text>
<text x="245.3" y="101.9">J11-43</text>
<text x="258.1" y="97.4">153</text>
<text x="266.4" y="97.7">154</text>
<text x="245.3" y="107.2">J11-24</text>
<text x="258.1" y="105.7">29</text>
<text x="266.4" y="106.1">30</text>
<text x="244.2" y="113.2">J11-152</text>
<text x="258.1" y="111.7">31</text>
<text x="266.4" y="112">32</text>
<text x="244.2" y="122.1">J11-216</text>
<text x="245.3" y="125.1">J11-88</text>
<text x="246.4" y="131">J1-44</text>
<text x="273.8" y="131">SENSE LO</text>
<text x="246.4" y="134">J1-11</text>
<text x="246.4" y="137">J1-12</text>
<text x="273.8" y="134">LO</text>
<text x="273.8" y="137">SENSE HI</text>
<text x="246.4" y="140">J1-10</text>
<text x="258.1" y="143.5">70</text>
<text x="266.4" y="143.8">69</text>
<text x="273.8" y="140">HI</text>
<text x="244.2" y="145">J10-141</text>
<text x="245.3" y="147.9">J10-44</text>
<text x="245.3" y="153.9">J10-23</text>
<text x="258.1" y="152.4">5</text>
<text x="266.4" y="152.8">6</text>
<text x="245.3" y="156.9">J10-87</text>
<text x="244.2" y="172.8">J10-226</text>
<text x="258.1" y="171.3">3</text>
<text x="266.4" y="171.6">4</text>
<text x="245.3" y="175.7">J10-99</text>
<text x="258.1" y="179.5">5</text>
<text x="266.4" y="179.8">6</text>
<text x="245.3" y="180.9">J10-33</text>
<text x="245.3" y="183.9">J10-66</text>
<text x="246.4" y="191.9">J1-14</text>
<text x="273.7" y="191.9">LO</text>
<text x="246.4" y="194.8">J1-47</text>
<text x="246.4" y="197.8">J1-15</text>
<text x="273.7" y="194.8">SENSE LO</text>
<text x="273.7" y="197.8">SENSE HI</text>
<text x="246.4" y="200.8">J1-13</text>
<text x="273.7" y="200.8">HI</text>
<text x="245.3" y="206.8">J10-24</text>
<text x="245.3" y="209.7">J10-88</text>
<text x="258" y="205.3">9</text>
<text x="266.4" y="205.6">10</text>
<text x="246.4" y="215.7">J10-7</text>
<text x="258.1" y="214.2">7</text>
<text x="266.4" y="214.6">8</text>
<text x="245.3" y="218.7">J10-35</text>
</g>
<g font-size="2.2" fill="#8ab800">
<text x="170.7" y="58.8">A1J8.4</text>
<text x="170.7" y="55.8">A1J8.29</text>
<text x="183.8" y="55.8">A1P8.29</text>
<text x="184.9" y="58.8">A1P8.4</text>
<text x="230.8" y="56">P10-204</text>
<text x="230.8" y="59">P10-174</text>
<text x="170.7" y="147.9">A1J8.31</text>
<text x="170.7" y="145">A1J8.2</text>
<text x="183.8" y="147.9">A1P8.31</text>
<text x="184.9" y="145">A1P8.2</text>
<text x="230.8" y="145.2">P10-141</text>
<text x="230.8" y="148.2">P10-44</text>
</g>
<g font-size="2.2" fill="#00b800">
<text x="208.4" y="54.7">W103</text>
<text x="208.4" y="57.7">W103</text>
<text x="208.4" y="71">W103</text>
<text x="208.4" y="76.9">W103</text>
<text x="208.4" y="81.9">W103</text>
<text x="208.4" y="84.9">W103</text>
<text x="208.4" y="89.8">W103</text>
<text x="208.4" y="92.9">W103</text>
<text x="208.4" y="97.8">W103</text>
<text x="208.4" y="100.8">W103</text>
<text x="208.4" y="106.1">W103</text>
<text x="208.4" y="112.1">W103</text>
<text x="208.4" y="121">W103</text>
<text x="208.4" y="124">W103</text>
<text x="208.4" y="143.9">W103</text>
<text x="208.4" y="146.8">W103</text>
<text x="208.4" y="152.8">W103</text>
<text x="208.4" y="155.8">W103</text>
<text x="208.4" y="171.7">W103</text>
<text x="208.4" y="174.7">W103</text>
<text x="208.4" y="179.8">W103</text>
<text x="208.4" y="182.9">W103</text>
<text x="208.3" y="205.7">W103</text>
<text x="208.3" y="208.7">W103</text>
<text x="208.4" y="214.6">W103</text>
<text x="208.4" y="217.6">W103</text>
</g>
<g font-size="2.2" fill="#ff7f00">
<text x="170.7" y="72.1">A1J2.23</text>
<text x="183.8" y="72.1">A1P2.23</text>
<text x="230.8" y="72.3">P10-22</text>
<text x="170.7" y="78">A1J2.15</text>
<text x="183.8" y="78">A1P2.15</text>
<text x="230.8" y="78.2">P10-86</text>
<text x="170.7" y="107.2">A1J2.36</text>
<text x="183.8" y="107.2">A1P2.36</text>
<text x="230.8" y="107.4">P11-24</text>
<text x="170.7" y="113.2">A1J2.37</text>
<text x="183.8" y="113.2">A1P2.37</text>
<text x="230.8" y="113.4">P11-152</text>
<text x="170.7" y="122.1">A1J2.30</text>
<text x="170.7" y="125.1">A1J2.22</text>
<text x="183.8" y="122.1">A1P2.30</text>
<text x="183.8" y="125.1">A1P2.22</text>
<text x="230.8" y="125.3">P11-88</text>
<text x="230.8" y="122.3">P11-216</text>
<text x="170.7" y="153.9">A1J2.4</text>
<text x="184.9" y="153.9">A1P2.4</text>
<text x="230.8" y="154.1">P10-23</text>
<text x="170.7" y="156.9">A1J2.31</text>
<text x="183.8" y="156.9">A1P2.31</text>
<text x="230.8" y="157.1">P10-87</text>
<text x="170.7" y="209.7">A1J2.14</text>
<text x="170.7" y="206.8">A1J2.2</text>
<text x="183.8" y="209.7">A1P2.14</text>
<text x="184.8" y="206.8">A1P2.2</text>
<text x="230.7" y="207">P10-24</text>
<text x="230.7" y="210">P10-88</text>
</g>
<g font-size="2.2" fill="#007fff">
<text x="71.9" y="78.1">ID_J1A-14E</text>
<text x="91.4" y="78.1">A1ID_J1A-14E</text>
<text x="170.7" y="83">A1J7.3</text>
<text x="184.9" y="83">A1P7.3</text>
<text x="230.8" y="83.2">P10-65</text>
<text x="170.7" y="86">A1J7.42</text>
<text x="183.8" y="86">A1P7.42</text>
<text x="230.8" y="86.2">P10-34</text>
<text x="71.9" y="94">ID_J1A-13E</text>
<text x="91.4" y="94">A1ID_J1A-13E</text>
<text x="71.6" y="101.9">ID_J1A-12D</text>
<text x="91.2" y="101.9">A1ID_J1A-12D</text>
<text x="73.2" y="131.1">ID_J1B-1E</text>
<text x="92.6" y="131.1">A1ID_J1B-1E</text>
<text x="73.3" y="134">ID_J1B-1F</text>
<text x="92.8" y="134.1">A1ID_J1B-1F</text>
<text x="72.9" y="156.9">ID_J1B-1D</text>
<text x="92.4" y="156.9">A1ID_J1B-1D</text>
<text x="170.7" y="172.8">A1J7.13</text>
<text x="183.8" y="172.8">A1P7.13</text>
<text x="230.8" y="173">P10-226</text>
<text x="170.7" y="175.7">A1J7.44</text>
<text x="183.8" y="175.7">A1P7.44</text>
<text x="230.8" y="176">P10-99</text>
<text x="170.7" y="180.9">A1J7.40</text>
<text x="170.7" y="183.9">A1J7.12</text>
<text x="183.8" y="180.9">A1P7.40</text>
<text x="183.8" y="183.9">A1P7.12</text>
<text x="230.8" y="181.2">P10-33</text>
<text x="230.8" y="184.2">P10-66</text>
<text x="72" y="191.9">ID_J1A-12F</text>
<text x="91.5" y="191.9">A1ID_J1A-12F</text>
<text x="72" y="209.8">ID_J1A-14F</text>
<text x="91.5" y="209.8">A1ID_J1A-14F</text>
<text x="170.7" y="215.7">A1J7.1</text>
<text x="184.9" y="215.7">A1P7.1</text>
<text x="230.8" y="216">P10-1</text>
<text x="170.7" y="218.7">A1J7.46</text>
<text x="183.8" y="218.7">A1P7.46</text>
<text x="230.8" y="218.9">P10-35</text>
</g>
<g font-size="2.2" fill="#7f00ff">
<text x="170.7" y="93.9">A1J10.16</text>
<text x="170.7" y="90.9">A1J10.14</text>
<text x="182.6" y="93.9">A1P10.16</text>
<text x="182.6" y="90.9">A1P10.14</text>
<text x="230.8" y="91.2">P11-140</text>
<text x="230.8" y="94.2">P11-206</text>
</g>
<g font-size="2.2" fill="#00b88a">
<text x="170.7" y="101.9">A1J11.9</text>
<text x="170.7" y="98.9">A1J11.11</text>
<text x="182.6" y="98.9">A1P11.11</text>
<text x="183.8" y="101.9">A1P11.9</text>
<text x="230.8" y="99.1">P11-233</text>
<text x="230.8" y="102.1">P11-43</text>
</g>
<g font-size="2.2" fill="#957000">
<text x="170.7" y="119.1">A1J3.21</text>
<text x="170.7" y="116.1">A1J3.20</text>
<text x="183.8" y="116.1">A1P3.20</text>
<text x="183.8" y="119.1">A1P3.21</text>
<text x="138.2" y="227.1">W106</text>
<text x="138.2" y="230.1">W106</text>
</g>
<g font-size="2.2" fill="#0ff">
<text x="73.3" y="137">ID_J2B-4F</text>
<text x="92.8" y="137">A1ID_J2B-4F</text>
<text x="71.9" y="162.9">ID_J2B-14C</text>
<text x="91.4" y="162.9">A1ID_J2B-14C</text>
</g>
<g font-size="2.2" fill="#ff9f7f">
<text x="74.9" y="228.1">ID_J3-27</text>
<text x="74.9" y="231.1">ID_J3-28</text>
</g>
<g font-size="2.2" fill="#f0f">
<text x="225.3" y="243.9">13020A0000</text>
<text x="241.9" y="243.9">13020A0000</text>
</g>
<g font-size="2" fill="#00f">
<text x="346.8" y="227.9">UNITED STATES MARINE CORPS</text>
<text x="348.8" y="225.9">DEPARTMENT OF THE NAVY</text>
</g>
<g font-size="1.6" fill="#0f0">
<text x="321.4" y="226.2">2013-08-21</text>
<text x="339.1" y="252.9">NONE</text>
<text x="376.4" y="252.9">1</text>
</g>
<g font-size="1.6" fill="#f00">
<text x="269.1" y="228.5">.03</text>
<text x="271" y="230">.010</text>
</g>
<text font-size="1.6" fill="#f0f" x="382.7" y="252.9">14</text>
<text font-size="1.4" fill="#0f0" x="346.1" y="28.3">REVISIONS</text>
<text font-size="1.4" fill="#f00" x="258" y="224.9">UNLESS OTHERWISE SPECIFIED DIMENSIONS ARE IN INCHES</text>
<g font-size="1" fill="#f00">
<text x="314.5" y="30.8">ZONE</text>
<text x="319.9" y="30.8">REV.</text>
<text x="342.5" y="30.8">DESCRIPTION</text>
<text x="372.8" y="30.8">DATE</text>
<text x="381" y="30.8">APPROVED</text>
<text x="258" y="227">ONE PLACE (X)</text>
<text x="267.6" y="227.4">-</text>
<text x="267.6" y="226.9">+</text>
<text x="301.1" y="224.2">DRAWN BY</text>
<text x="321.4" y="224.2">DATE</text>
<text x="258" y="231.1">ANGLES</text>
<text x="258" y="229.7">THREE PLACE (XXX)</text>
<text x="258" y="228.4">TWO PLACE (XX)</text>
<text x="263" y="231.5">-</text>
<text x="263" y="230.9">+</text>
<text x="268.2" y="228.2">+</text>
<text x="270.1" y="229.5">+</text>
<text x="301.1" y="232.3">ENGINEERED BY</text>
<text x="301.1" y="228.3">CHECKED BY</text>
<text x="330.9" y="231.1">TITLE</text>
<text x="258" y="239.1">REMOVE BURRS AND BREAK SHARP EDGES</text>
<text x="258" y="237.1">FOR INTERPRETATION OF DRAWING MIL-STD-100 APPLIES</text>
<text x="258" y="235">DO NOT SCALE THIS DRAWING</text>
<text x="301.1" y="236.4">APPROVED BY</text>
<text x="258" y="245.2">MATERIAL</text>
<text x="301.1" y="240.4">CONTRACT NO.</text>
<text x="331.9" y="244.5">SIZE</text>
<text x="337.7" y="244.5">CAGEC</text>
<text x="352.6" y="244.5">DWG NO.</text>
<text x="384.4" y="244.5">REV.</text>
<text x="227.4" y="251.3">FOR INTERPRETATION OF DIMENSIONING</text>
<text x="227.7" y="246.2">NEXT ASSY</text>
<text x="234.9" y="248.9">APPLICATION</text>
<text x="245.3" y="246.2">USED ON</text>
<text x="301.1" y="246.5">DESIGN ACTIVITY APPROVAL</text>
<text x="301.1" y="250.6">APPROVED</text>
<text x="42.7" y="254.4">MC-alb 92672004 / 92-01-27</text>
<text x="228.2" y="252.7">AND TOLERANCING SEE ANSI Y 14.5-2009</text>
<text x="330.9" y="252.7">SCALE</text>
<text x="349.2" y="252.7">WEIGHT</text>
<text x="368.8" y="252.7">SHEET</text>
<text x="379.6" y="252.7">OF</text>
</g>
<g font-size=".7" fill="#f00">
<text x="288" y="231.6">THIRD ANGLE</text>
<text x="288.3" y="232.5">PROJECTION</text>
</g>
</svg>
